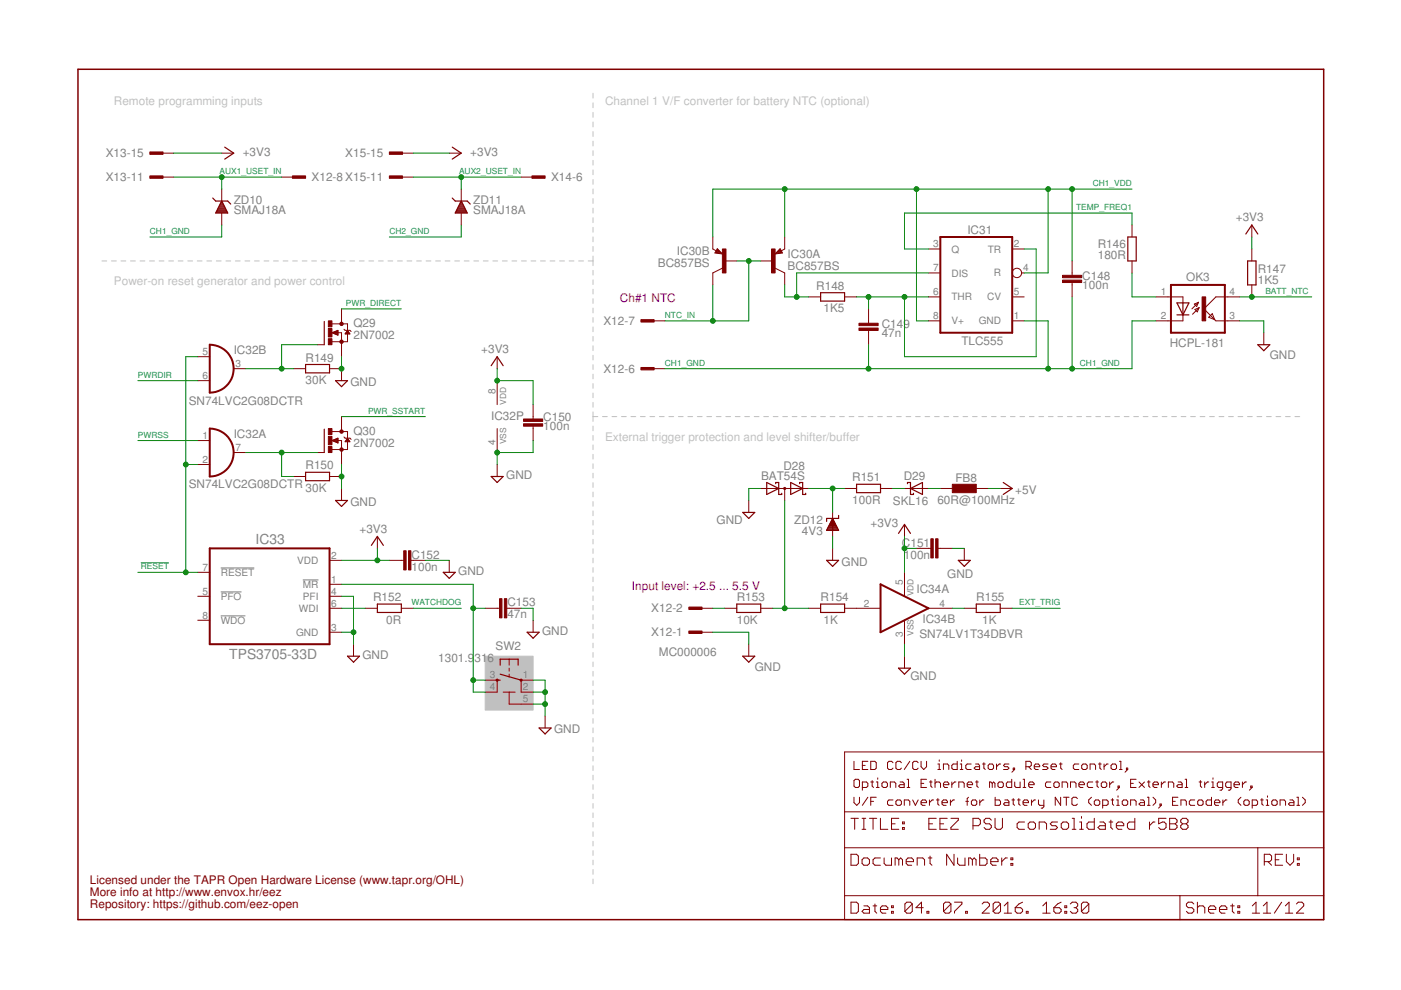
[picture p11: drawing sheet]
<svg xmlns="http://www.w3.org/2000/svg" width="297mm" height="210mm" viewBox="0 0 297 210" stroke-linecap="round" stroke-linejoin="round" font-family="sans-serif">
<g fill="none" stroke="#c0c0c0" stroke-width=".21">
<path d="M125.7 19.8v1M125.7 21.8v1M125.7 23.8v1.1M125.7 25.9v1M125.7 27.9v1M125.7 29.9v1M125.7 32v1M125.7 34v1M125.7 36v1M125.7 38.1v1M21.6 55.3h1M23.6 55.3h1.1"/>
<path d="M25.7 55.3h1M27.7 55.3h1M29.7 55.3h1M31.7 55.3h1M33.7 55.3h1.1M35.8 55.3h1M37.8 55.3h1M39.8 55.3h1M41.8 55.3h1M43.9 55.3h1M45.9 55.3h1M47.9 55.3h1"/>
<path d="M49.9 55.3h1M51.9 55.3h1.1M54 55.3h1M56 55.3h1M58 55.3h1M60 55.3h1M62 55.3h1.1M64.1 55.3h1M66.1 55.3h1M68.1 55.3h1M70.1 55.3h1M72.2 55.3h1"/>
<path d="M74.2 55.3h1M76.2 55.3h1M78.2 55.3h1M80.2 55.3h1.1M82.3 55.3h1M84.3 55.3h1M86.3 55.3h1M88.3 55.3h1M90.3 55.3h1.1M92.4 55.3h1M94.4 55.3h1M96.4 55.3h1"/>
<path d="M98.4 55.3h1.1M100.5 55.3h1M102.5 55.3h1M104.5 55.3h1M106.5 55.3h1M108.5 55.3h1.1M110.6 55.3h1M112.6 55.3h1M114.6 55.3h1M116.6 55.3h1M118.6 55.3h1.1M120.7 55.3h1"/>
<path d="M122.7 55.3h1M124.7 55.3h1M125.7 40.1v1M125.7 42.1v1M125.7 44.1v1.1M125.7 46.2v1M125.7 48.2v1M125.7 50.2v1.1M125.7 52.3v1M125.7 54.3v2M125.7 57.3v1M125.7 59.3v1"/>
<path d="M125.7 61.3v1M125.7 63.3v1M125.7 65.3v1M125.7 67.3v1M125.7 69.3v1M125.7 71.3v1M125.7 73.3v1M125.7 75.3v1M125.7 77.3v1M125.7 79.3v1M125.7 81.3v1M125.7 83.3v1"/>
<path d="M125.7 85.3v1M125.7 87.3v2M125.7 90.3v1M125.7 92.3v1M125.7 94.3v1M125.7 96.3v1M125.7 98.3v1M125.7 88.3h1M127.7 88.3h1.1M129.8 88.3h1M131.8 88.3h1M133.8 88.3h1"/>
<path d="M135.8 88.3h1M137.8 88.3h1M139.8 88.3h1M141.8 88.3h1M143.8 88.3h1M145.8 88.3h1.1M147.8 88.3h1.1M149.9 88.3h1M151.9 88.3h1M153.9 88.3h1M155.9 88.3h1M157.9 88.3h1"/>
<path d="M159.9 88.3h1M161.9 88.3h1M163.9 88.3h1.1M165.9 88.3h1.1M168 88.3h1M170 88.3h1M172 88.3h1M174 88.3h1M176 88.3h1M178 88.3h1M180 88.3h1M182 88.3h1"/>
<path d="M184 88.3h1.1M186.1 88.3h1M188.1 88.3h1M190.1 88.3h1M192.1 88.3h1M194.1 88.3h1M196.1 88.3h1M198.1 88.3h1M200.2 88.3h.9M202.2 88.3h1M204.2 88.3h1M206.2 88.3h1"/>
<path d="M208.2 88.3h1M210.2 88.3h1M212.2 88.3h1M214.2 88.3h1M216.2 88.3h1M218.2 88.3h1M220.3 88.3h1M222.3 88.3h1M224.3 88.3h1M226.3 88.3h1M228.3 88.3h1M230.3 88.3h1"/>
<path d="M232.3 88.3h1M234.3 88.3h1.1M236.3 88.3h1.1M238.4 88.3h1M240.4 88.3h1M242.4 88.3h1M244.4 88.3h1M246.4 88.3h1M248.4 88.3h1M250.4 88.3h1M252.4 88.3h1M254.4 88.3h1.1"/>
<path d="M256.5 88.3h1M258.5 88.3h1M260.5 88.3h1M262.5 88.3h1M264.5 88.3h1M266.5 88.3h1M268.5 88.3h1M270.5 88.3h1M272.5 88.3h1.1M274.6 88.3h1M125.7 100.3v1M125.7 102.3v1"/>
<path d="M125.7 104.3v1M125.7 106.3v1M125.7 108.3v1M125.7 110.3v1M125.7 112.4v.9M125.7 114.3v1M125.7 116.4v.9M125.7 118.3v1M125.7 120.4v.9M125.7 122.3v1M125.7 124.4v.9M125.7 126.3v1"/>
<path d="M125.7 128.4v.9M125.7 130.3v1.1M125.7 132.4v.9M125.7 134.3v1.1M125.7 136.4v1M125.7 138.3v1.1M125.7 140.4v1M125.7 142.3v1.1M125.7 144.4v1M125.7 146.3v1.1M125.7 148.4v1M125.7 150.3v1.1"/>
<path d="M125.7 152.4v1M125.7 154.3v1.1M125.7 156.4v1M125.7 158.4v1M125.7 160.4v1M125.7 162.4v1M125.7 164.4v1M125.7 166.4v1M125.7 168.4v1M125.7 170.4v1M125.7 172.4v1M125.7 174.4v1"/>
<path d="M125.7 176.4v1M125.7 178.4v1M125.7 180.4v1M125.7 182.4v1M125.7 184.4v1M125.7 186.4v1"/>
</g>
<path d="M102.9 139.1h10.1v11.5h-10.1z" fill="#c0c0c0" stroke="#c0c0c0" stroke-width=".21"/>
<path d="M46.8 120.4h7.1M46.8 125.5h4.4M46.8 130.6h5.2M64.2 123h3.3" fill="none" stroke="#808080" stroke-width=".21"/>
<g fill="none" stroke="#800000" stroke-width=".21">
<path d="M34.3 32.5h2.6M34.3 37.5h2.6M47 32.5h2.6M59.7 37.5h2.6M85.1 32.5h2.5M85.1 37.5h2.5M95.2 32.5h2.6M110.5 37.5h2.5M47 40.1v2.5M47 45.2v2.5M97.8 40.1v2.5M97.8 45.2v2.5"/>
<path d="M151.1 50.2v2.6l.7 .4M152.1 52.7l1.1 1.1-1.6-.2zM153.2 56.9l-2.1 1v2.5M153.7 55.3h2.5M161.3 55.3h2.5M164.3 56.9l2.1 1v2.5M165.4 52.7l.5 .9-1.6 .2zM166.4 50.2v2.6l-.8 .4M196.8 52.8h2.6M196.8 57.9h2.6M214.6 52.8h2.5M216.6 57.9h.5"/>
<path d="M227.3 55.3v3.1M227.3 59.9v3M240 47.7v2.5M240 55.3v2.6M265.4 47.7v2.5M265.4 52.8v2.5M41.9 75.6h2.6M49.6 78.2h2.5M62.3 78.2h2.5M67.3 73.1h1.4M69.9 78.2h2.5v2.5M70.4 70.5l1.2-.5v1.1z"/>
<path d="M70.4 68.7h3.3v3.8h-3.3M70.5 70.5h1.1M70.6 70.6h1M70.8 70.4h.8M70.9 70.8h.7M71.1 70.3h.5M71.2 70.9h.4M71.4 70.1h.2M71.5 71h.1M71.5 70.5h.9v5.1M72.4 65.5v3.2M72.9 69.8l.3 .2h1l.2 .3"/>
<path d="M73.2 70.8h.9M73.3 70.6h.8M73.4 70.5h.6M73.4 70.4h.5M73.5 70.3h.3M73.6 70.1h.1M73.7 70l.5 .8h-1zM105.4 75.6v2.6M138.4 68h2.6M138.4 78.2h2.6M171.4 62.9h2.6M179.1 62.9h2.5"/>
<path d="M184.1 65.5v3M184.1 70v3.1M196.8 62.9h2.6M196.8 68h2.6M214.6 62.9h2.5M214.6 68h2.5M245.1 62.9h5.7v1.3M250.8 66.8v1.2h-5.7M253.2 64.5l.9-.4-.4 .9zM253.3 65.6l.9-.4-.3 .9zM254.1 64.1l-1.4 1.4M254.2 65.2l-1.4 1.4"/>
<path d="M257 66.5l.5 1.3-1.2-.5zM262.9 62.9h-5.1l-2.6 2.6 2.6 2.5h5.1M265.4 60.4v2.5M267.9 70.5v2.6M41.9 93.4h2.6M41.9 80.7h2.6M41.9 98.5h2.6M49.6 95.9h2.5M67.3 95.9h1.4M70.4 91.5h3.3v3.8h-3.3M70.4 93.4h1.2M70.6 93.3h1"/>
<path d="M70.7 93.6h.9M70.9 93.2h.7M71 93.7h.6M71.2 93.1h.4M71.3 93.8h.3M71.5 93.4h.9v5.1M71.5 92.9h.1M71.6 93.9h.1M71.6 92.9v1M71.6 92.9l-1.2 .5 1.2 .5M72.4 88.3v3.2M72.9 92.6l.3 .3h1l.2 .3"/>
<path d="M73.2 93.6h.9M73.3 93.4h.7M73.4 93.3h.5M73.5 93.2h.4M73.6 93.1h.2M73.7 92.9l.5 .8h-1zM105.4 80.7v5.1M105.4 90.9v5M105.4 98.5v2.5M113 85.8v3M113 90.4v3M62.3 101h2.5"/>
<path d="M69.9 101h2.5M69.9 118.8h2.5M72.4 103.6v2.5M80 113.7v2.6M82.5 118.8h3.1M87.1 118.8h3.1M95.2 118.8v2.5M158.7 106.1v2.5M161.3 103.6h10.1M166.4 103.6v2.5M176.5 108.6v5.1M176.5 116.3v2.5"/>
<path d="M179.1 103.6h2.5M186.7 103.6h2.5M191.8 103.6h5M191.8 111.2v2.5M194.3 116.3h3.1M198.9 116.3h3M199.4 103.6h2.5M204.4 116.3v2.5M207 103.6h2.5M212.1 103.6h2.5M41.9 126.4h2.6M41.9 121.3h2.6"/>
<path d="M41.9 131.5h2.6M69.9 129h2.5M69.9 134h2.5M69.9 123.9h2.5M69.9 126.4h2.5M75 136.6v2.5M77.5 129h2.5M85.1 129h2.5M102.9 129h3M107.4 129h3.1M107.9 139.8v1.2M113 131.5v2.5"/>
<path d="M148.6 129h2.5M148.6 134h2.5M153.7 129h2.5M158.7 136.6v2.5M161.3 129h2.5M171.4 129h2.6M179.1 129h7.6M191.8 121.3v5.1M191.8 131.5v5.1M191.8 139.1v2.6M196.8 129h5.1M204.4 129h2.6"/>
<path d="M212.1 129h2.5M102.9 144.2h2.5v2.5h-2.5M106.7 146.7h2.5M107.9 141.7v.6M107.9 142.9v.7M107.9 146.7v2.6h5.1M113 144.2h-2.5v2.5h2.5M115.6 151.8v2.5M179.1 159.4h101.5v35.6h-101.5zM179.1 179.7h101.5M179.1 172.1h101.5M180.4 173.5h1.6"/>
<path d="M181.1 165.5l.3-.3h.5l.3 .3v1.2l-.3 .3h-.5l-.3-.3zM181.1 161.4v1.8h1.1M181.1 169v1.2l.6 .6 .5-.6v-1.2M181.2 173.5v2.3M182.8 173.5h.8M182.8 175.8h.8M182.8 167h.9l.3-.3v-.6l-.3-.3h-.9v1.7M182.8 162.3h.6M183.2 173.5v2.3M184 161.4h-1.2v1.8h1.2M184 169l-1.2 1.8M184.3 173.5h1.6"/>
<path d="M184.6 165.8h.6M184.6 161.4h.9l.3 .3v1.2l-.3 .3h-.9zM184.6 169.9h.6M184.9 165.5v1.2l.3 .3M185.1 173.5v2.3M185.8 169h-1.2v1.8M185.8 167h.6M185.8 165.8h.3v1.2M186.1 164.9v.3M186.7 173.5v2.3h1.5M187.3 165.8h.6l.3 .3v.6l-.3 .3h-.6l-.3-.3v-.6zM188.8 167v-1.2h.8l.3 .3v.9"/>
<path d="M189 174.7h.8M189.3 161.7l-.3-.3h-.5l-.3 .3v1.2l.3 .3h.5l.3-.3M189.3 169.6h-.8l-.3 .3v.6l.3 .3h.8M190.2 169.6h.6l.3 .3v.6l-.3 .3h-.6l-.3-.3v-.6zM190.6 173.5h-1.6v2.3h1.6M190.8 165.8h.6l.3 .3v.9h-.9l-.3-.3 .3-.3h.9M191.1 161.7l-.3-.3h-.6l-.3 .3v1.2l.3 .3h.6l.3-.3M191.3 174.3h.4v.4h-.4zM191.3 175.5h.4v.3h-.4zM191.7 170.8v-1.2h.9l.3 .3v.9M192.3 165.2h.3v1.8M192.3 167h.6"/>
<path d="M192.9 161.4l-1.2 1.8M193.5 169.6l.6 1.2 .6-1.2M194.7 161.7l-.3-.3h-.6l-.3 .3v1.2l.3 .3h.6l.3-.3M195.3 161.4v1.2l.6 .6 .5-.6v-1.2M195.3 170.2h1.1v-.3l-.2-.3h-.6l-.3 .3v.6l.3 .3h.6M195.3 166.1h.6M196.4 165.2h-1.1v1.8h1.1M196.9 174.7h.8M197.1 165.8h.5M197.1 169.6v1.2M197.4 165.5v1.2l.2 .3M197.9 169.6h-.3l-.5 .6"/>
<path d="M198.2 166.1l.3-.3h.6l.3 .3v.9M198.2 165.2v1.8M198.5 173.5h-1.6v2.3h1.6M198.5 169.6h.6M198.8 163.2h.6M198.8 162h.3v1.2M198.8 169.3v1.2l.3 .3M199.1 161.1v.3M199.3 174.7h.8M199.7 170.2h1.2v-.3l-.3-.3h-.6l-.3 .3v.6l.3 .3h.6M200 166.4h1.2v-.3l-.3-.3h-.6l-.3 .3v.6l.3 .3h.6M200 163.2v-1.2h.9l.3 .3v.9"/>
<path d="M200.8 173.5h-1.5v2.3h1.5M201.5 169.6v1.2M201.6 173.5h1.6v.4l-1.6 1.6v.3h1.6M201.8 165.8v1.2M202.4 169.6h-.3l-.6 .6M202.7 165.8h-.3l-.6 .6M202.9 161.4v1.8h-.8l-.3-.3v-.6l.3-.3h.8M203.3 167v-1.2h.9l.2 .3v.9M203.6 163.2h.6M203.6 162h.3v1.2M203.9 161.1v.3M204.8 169.9h.5"/>
<path d="M205.1 166.4h1.1v-.3l-.3-.3h-.5l-.3 .3v.6l.3 .3h.5M205.3 169l-.2 .3v1.5M205.9 162h-.8l-.3 .3v.6l.3 .3h.8M206 169.9l.2-.3h.6l.3 .3v.6l-.3 .3h-.6l-.2-.3zM206.3 175.1h1.2l.4-.4v-.8l-.4-.4h-1.2v2.3M206.8 165.8h.6M206.8 162h.6l.3 .3v.9h-.9l-.3-.3 .3-.3h.9M207.1 165.5v1.2l.3 .3M207.7 169.6v1.2M208.3 162h.6M208.6 161.7v1.2l.3 .3M208.6 169.6h-.3l-.6 .6"/>
<path d="M209.8 162h.6l.3 .3v.6l-.3 .3h-.6l-.3-.3v-.6zM210.2 173.9l-.4-.4h-.8l-.4 .4v.4l.4 .4h.8l.4 .4v.4l-.4 .3h-.8l-.4-.3M210.4 166.1l-.3-.3h-.3v1.2M210.4 166.1v.9M210.4 166.1l.3-.3 .2 .3v.9M211 173.5v2l.4 .3h.7l.4-.3v-2M211 169v1.8h.9l.2-.3v-.6l-.2-.3h-.9M211.3 162v1.2M211.9 165.8h.5l.3 .3v.6l-.3 .3h-.5l-.3-.3v-.6zM212.2 162h-.3l-.6 .6M213 169.6h.6l.3 .3v.9h-.9l-.2-.3 .2-.3h.9M213.9 162h-.9l-.2 .3 .2 .3h.6l.3 .3-.3 .3h-.8"/>
<path d="M214.5 165.2v1.8h-.9l-.2-.3v-.6l.2-.3h.9M214.5 169.6h.6M214.8 162.9h.3v.3h-.3zM214.8 169.3v1.2l.3 .3M215.1 163.2l-.6 .5M215.1 165.8v.9l.3 .3h.9v-1.2M215.7 169.6h.6M216 169.3v1.2l.3 .3M216.9 165.2h.3v1.8M216.9 167h.6M216.9 170.2h1.2v-.3l-.3-.3h-.6l-.3 .3v.6l.3 .3h.6M217.2 174.3h-1.2l-.4 .4v.8l.4 .3h1.2"/>
<path d="M217.5 162.6h.9l.3-.3v-.6l-.3-.3h-.9v1.8M218 174.7l.4-.4h.8l.3 .4v.8l-.3 .3h-.8l-.4-.3zM218.1 162.6l.6 .6M218.1 166.4h1.1v-.3l-.3-.3h-.5l-.3 .3v.6l.3 .3h.5M218.7 169.6v1.2M219.3 162.6h1.1v-.3l-.3-.3h-.5l-.3 .3v.6l.3 .3h.5M219.5 169.6h-.2l-.6 .6M220.2 169.6v.9l.3 .3h.8M220.3 175.8v-1.5h1.2l.4 .4v1.1M221.3 169.6v1.4l-.3 .3h-.3M222.2 162h-.9l-.2 .3 .2 .3h.6l.3 .3-.3 .3h-.8M222.8 165.8h-.9l-.2 .3v.6l.2 .3h.9"/>
<path d="M222.8 162.6h1.2v-.3l-.3-.3h-.6l-.3 .3v.6l.3 .3h.6M223.7 165.8h.6l.3 .3v.6l-.3 .3h-.6l-.3-.3v-.6zM224.2 174.3h-1.1l-.4 .4 .4 .4h.7l.4 .4-.4 .3h-1.1M224.6 162h.6M224.9 169v1.8l-1.2-1.8v1.8M224.9 161.7v1.2l.3 .3M225 174.7l.4-.4h.8l.4 .4v.8l-.4 .3h-.8l-.4-.3zM225.2 167v-1.2h.9l.3 .3v.9M225.5 169h1.2M226.1 169v1.8M227 167v-1.2h.8l.3 .3v.9M227.3 173.5h.4v2.3"/>
<path d="M227.3 175.8h.8M228.4 169.3l-.3-.3h-.5l-.3 .3v1.2l.3 .3h.5l.3-.3M228.7 162h-.8l-.3 .3v.6l.3 .3h.8M228.7 166.4h1.2v-.3l-.3-.3h-.6l-.3 .3v.6l.3 .3h.6M228.9 175.8h.8M228.9 174.3h.4v1.5M229.3 173.1v.4M229.3 162.3l.3-.3h.6l.3 .3v.6l-.3 .3h-.6l-.3-.3zM231.1 163.2v-1.2h.9l.3 .3v.9M231.4 169l-.6 .6v.6l.6 .6M231.7 165.8h-.9l-.3 .3v.6l.3 .3h.9M232 169.9l.3-.3h.6l.3 .3v.6l-.3 .3h-.6l-.3-.3z"/>
<path d="M232 173.5v2.3h-1.2l-.3-.3v-.8l.3-.4h1.2M232.3 165.8h.6M232.6 165.5v1.2l.3 .3M232.9 162h.6M233.2 161.7v1.2l.3 .3M233.2 174.3h.8l.4 .4v1.1h-1.2l-.4-.3 .4-.4h1.2M233.5 166.1l.3-.3h.6l.3 .3v.6l-.3 .3h-.6l-.3-.3zM233.8 170.8h.9l.2-.3v-.6l-.2-.3h-.9v1.7M234.1 162v1.2M234.9 162h-.2l-.6 .6M235.1 174.3h.8M235.3 165.8v1.2"/>
<path d="M235.5 173.9v1.6l.4 .3M235.6 169.6h.5M235.9 162h.5l.3 .3v.6l-.3 .3h-.5l-.3-.3v-.6zM235.9 169.3v1.2l.2 .3M236.1 165.8h-.3l-.5 .6M236.7 175.1h1.6v-.4l-.4-.4h-.8l-.4 .4v.8l.4 .3h.8M236.7 169.6h.3v1.2M236.7 170.8h.6M237 166.7h.3v.3h-.3zM237 168.7v.3M237.3 167l-.6 .5M237.3 163.2h.6"/>
<path d="M237.3 161.4h.3v1.8M237.9 169.9l.3-.3h.6l.3 .3v.6l-.3 .3h-.6l-.3-.3zM238.8 162.9h.3v.3h-.3zM239.1 163.2l-.6 .5M239.7 166.1h.6M239.7 170.8v-1.2h.9l.3 .3v.9M240.6 173.5v2.3h-1.2l-.4-.3v-.8l.4-.4h1.2M240.9 165.2h-1.2v1.8h1.2M241.5 165.8l1.2 1.2M241.8 169.6h.6l.3 .3v.9h-.9l-.3-.3 .3-.3h.9M242.7 165.8l-1.2 1.2M243.3 165.8h.5"/>
<path d="M243.3 169h.3v1.8M243.3 170.8h.5M243.6 165.5v1.2l.2 .3M243.7 174.3v1.5M244.5 166.4h1.1v-.3l-.3-.3h-.5l-.3 .3v.6l.3 .3h.5M244.5 169l.5 .6v.6l-.5 .6M244.9 174.3h-.4l-.8 .8M245.9 170.5h.3v.3h-.3zM246.2 170.8l-.6 .5M246.2 165.8v1.2M247.1 165.8h-.3l-.6 .6M247.2 173.5h-1.5v1.2l.7-.4h.4l.4 .4v.8l-.4 .3h-.8l-.3-.3"/>
<path d="M247.7 167v-1.2h.9l.3 .3v.9M248 173.5h1.2l.4 .4v.4l-.4 .4 .4 .4v.4l-.4 .3h-1.2zM248 174.7h1.2M248.6 169.9h.6M249.7 169h-1.1v1.8h1.1M249.8 165.8h.6l.2 .3v.9h-.8l-.3-.3 .3-.3h.8M250.4 170.8v-1.2h.8l.3 .3v.9M250.7 174.7l-.4-.4v-.4l.4-.4h.8l.4 .4v.4l-.4 .4M250.7 174.7l-.4 .4v.4l.4 .3h.8l.4-.3v-.4l-.4-.4M250.7 174.7h.8M251.3 165.2h.3v1.8M251.3 167h.5"/>
<path d="M253.3 169.6h-.8l-.3 .3v.6l.3 .3h.8M254.2 169.6h.6l.3 .3v.6l-.3 .3h-.6l-.3-.3v-.6zM254.2 165.8h.6M254.5 165.5v1.2l.3 .3M255.4 165.8v1.2M256.3 165.8h-.3l-.6 .6M256.9 169v1.8h-.9l-.3-.3v-.6l.3-.3h.9M256.9 167h.6M256.9 165.8h.3v1.2M257.2 164.9v.3M257.5 170.2h1.1v-.3l-.2-.3h-.6l-.3 .3v.6l.3 .3h.6M259.2 167h-.8l-.3-.3v-.6l.3-.3h.8v1.4l-.2 .3h-.3"/>
<path d="M259.3 169.6v1.2M260.1 169.6h-.3l-.5 .6M261 167h-.9l-.2-.3v-.6l.2-.3h.9v1.4l-.3 .3h-.3M261.6 166.4h1.2v-.3l-.3-.3h-.6l-.3 .3v.6l.3 .3h.6M263.1 169l-.6 .6v.6l.6 .6M263.4 165.8v1.2M264 169.6h.6l.3 .3v.6l-.3 .3h-.6l-.3-.3v-.6zM264.3 165.8h-.3l-.6 .6M265.2 166.7h.3v.3h-.3zM265.5 167l-.6 .5M265.5 170.8h.8l.3-.3v-.6l-.3-.3h-.8v1.7M266.7 179.7v10.2"/>
<path d="M267.3 169.6h.5M267.5 169.3v1.2l.3 .3M268.5 169.6h.2v1.2M268.5 170.8h.5M268.7 168.7v.3M269.9 169.6h.6l.3 .3v.6l-.3 .3h-.6l-.3-.3v-.6zM271.4 170.8v-1.2h.9l.3 .3v.9M273.5 169.6h.5l.3 .3v.9h-.8l-.3-.3 .3-.3h.8M275 169h.3v1.8M275 170.8h.5M276.1 169l.6 .6v.6l-.6 .6M179.1 189.9h101.5"/>
<path d="M180.4 181.1h1.2l.4 .4v1.6l-.4 .4h-1.2zM180.4 191.3h1.2l.4 .4v1.5l-.4 .4h-1.2zM182.8 182.3l.4-.4h.7l.4 .4v.8l-.4 .4h-.7l-.4-.4zM183.2 192.1h.7l.4 .3v1.2h-1.1l-.4-.4 .4-.4h1.1M185.1 192.1h.8M185.5 191.7v1.5l.4 .4M186.7 192.8h1.5v-.4l-.4-.3h-.8l-.3 .3v.8l.3 .4h.8M186.7 181.9h-1.2l-.4 .4v.8l.4 .4h1.2M187.5 181.9v1.2l.3 .4h1.2v-1.6M189 193.2h.4v.4h-.4zM189 192.1h.4v.3h-.4zM190.6 182.3l-.4-.4h-.4v1.6"/>
<path d="M190.6 182.3l.4-.4 .3 .4v1.2M190.6 182.3v1.2M192.1 182.7h1.6v-.4l-.4-.4h-.8l-.4 .4v.8l.4 .4h.8M193.4 191.7l-1.5 1.5M193.4 191.7v1.5l-.4 .4h-.7l-.4-.4M193.4 191.7l-.4-.4h-.7l-.4 .4v1.5M194.5 183.5v-1.6h1.1l.4 .4v1.2M195.7 192.4h-1.5l1.2-1.1v2.3M196.5 193.2h.4v.4h-.4zM196.8 181.9h.8M197.2 181.5v1.6l.4 .4M201.6 191.7l-.4-.4h-.8l-.4 .4v1.5"/>
<path d="M201.6 191.7v1.5l-.4 .4h-.8l-.4-.4M201.6 191.7l-1.6 1.5M202.3 181.1v2.4l-1.6-2.4v2.4M202.4 191.3h1.5v.4l-1.5 1.5v.4M203 181.9v1.2l.4 .4h1.2v-1.6M204.7 193.2h.4v.4h-.4zM206.2 182.3v1.2M206.2 182.3l-.4-.4h-.4v1.6M206.2 182.3l.3-.4 .4 .4v1.2M207.7 181.1v2.4h1.2l.4-.4v-.8l-.4-.4h-1.2M208.2 191.7l.4-.4h.8l.4 .4v.4l-1.6 1.5h1.6M210.1 182.7h1.5v-.4l-.4-.4h-.8l-.3 .4v.8l.3 .4h.8"/>
<path d="M212.1 191.7v1.5l-.4 .4h-.7l-.4-.4M212.1 191.7l-.4-.4h-.7l-.4 .4v1.5M212.1 191.7l-1.5 1.5M212.4 181.9v1.6M212.9 193.6h1.6M212.9 192.1l.8-.8v2.3M213.6 181.9h-.4l-.8 .8M214.3 183.1h.4v.4h-.4zM214.3 181.9h.4v.4h-.4zM215.2 192.4h1.2l.4 .4v.4l-.4 .4h-.8l-.4-.4zM216.8 191.3l-.8 .4-.8 .7M217.6 193.2h.4v.4h-.4z"/>
<path d="M221.1 193.6h1.6M221.1 192.1l.8-.8v2.3M223.4 192.4h1.2l.4 .4v.4l-.4 .4h-.8l-.4-.4zM225 191.3l-.8 .4-.8 .7M225.8 193.2h.4v.4h-.4zM225.8 192.1h.4v.3h-.4zM226.9 191.7l.4-.4h.8l.4 .4v.4l-.4 .3M227.7 192.4h.4M228.1 192.4l.4 .4v.4l-.4 .4h-.8l-.4-.4M230.8 191.7v1.5l-.4 .4h-.7l-.4-.4M230.8 191.7l-.4-.4h-.7l-.4 .4v1.5M230.8 191.7l-1.5 1.5"/>
<path d="M250.2 189.9v5.1M253.1 191.7l-.4-.4h-.8l-.4 .4v.4l.4 .3h.8l.4 .4v.4l-.4 .4h-.8l-.4-.4M253.9 192.4l.4-.3h.8l.3 .3v1.2M253.9 191.3v2.3M256.2 192.8h1.6v-.4l-.4-.3h-.8l-.4 .3v.8l.4 .4h.8M258.6 192.8h1.5v-.4l-.4-.3h-.7l-.4 .3v.8l.4 .4h.7M260.9 192.1h.8M261.3 191.7v1.5l.4 .4M262.4 193.2h.4v.4h-.4zM262.4 192.1h.4v.3h-.4zM265.5 193.6h1.6M265.5 192.1l.8-.8v2.3"/>
<path d="M267.8 193.6h1.6M267.8 192.1l.8-.8v2.3M268.1 182.7h1.1l.4-.4v-.8l-.4-.4h-1.1v2.4M268.8 182.7l.8 .8M270.4 182.3h.8M271.7 191.3l-1.5 2.3M271.9 181.1h-1.5v2.4h1.5M272.5 193.6h1.6M272.5 192.1l.8-.8v2.3M272.7 181.1v1.6l.8 .8 .8-.8v-1.6M274.9 191.7l.4-.4h.7l.4 .4v.4l-1.5 1.5h1.5M275.1 183.1h.4v.4h-.4z"/>
<path d="M275.1 181.9h.4v.4h-.4z"/>
<circle cx="215.6" cy="57.9" r=".99"/>
</g>
<g fill="none" stroke="#800000" stroke-width=".42">
<path d="M199.4 50.2h15.2v20.3h-15.2zM44.5 73.1a5.1 5.1 0 0 1 5 5.1 5.1 5.1 0 0 1-5 5zM248.3 60.4h11.4v10.1h-11.4zM44.5 90.9a5.1 5.1 0 0 1 5 5 5.1 5.1 0 0 1-5 5.1zM44.5 116.3h25.4v20.3h-25.4zM186.7 123.9l10.1 5.1-10.1 5z"/>
<circle cx="166.4" cy="103.6" r=".13"/>
<circle cx="105.4" cy="144.2" r=".13"/>
<circle cx="110.5" cy="144.2" r=".13"/>
</g>
<g fill="none" stroke="#800000" stroke-width=".25">
<path d="M47.6 31.2l2 1.3-2 1.2M95.9 31.2l1.9 1.3-1.9 1.2M45.1 42l.6 .6h2.6l.6 .7M45.8 45h2.4M45.9 44.8h2.2M46 44.6h2M46.1 44.3h1.8M46.2 44.1h1.6M46.4 43.9h1.2M46.5 43.7h1M46.6 43.5h.8M46.7 43.2h.6"/>
<path d="M46.8 43h.4M46.9 42.8h.2M47 42.6l1.3 2.6h-2.6zM95.9 42l.6 .6h2.6l.6 .7M96.6 45h2.4M96.7 44.8h2.2M96.8 44.6h2M96.9 44.3h1.8M97 44.1h1.6M97.2 43.9h1.2M97.3 43.7h1M97.4 43.5h.8"/>
<path d="M97.5 43.2h.6M97.6 43h.4M97.7 42.8h.2M97.8 42.6l1.3 2.6h-2.6zM152.1 53.4h.4l-.4-.2-.2 .4 1 .1-.8-.8-.3 .7M165.4 53.4h-.4l.4-.2 .2 .4-1 .1 .8-.8 .3 .7M239.1 50.2h1.8v5.1h-1.8zM264.1 49.6l1.3-1.9 1.3 1.9M264.5 55.3h1.8v5.1h-1.8zM64.8 77.3h5.1v1.8h-5.1zM68.7 68.2v4.9M104.1 77.5l1.3-1.9 1.3 1.9"/>
<path d="M174 62.1h5.1v1.7h-5.1zM249.5 64.2h2.6l-1.3 2.6zM249.5 66.8h2.6M250.8 64.2v2.6M266.7 73.1h2.5l-1.3 1.3zM68.7 91v4.9M71.1 80.7h2.6l-1.3 1.3zM64.8 100.1h5.1v1.8h-5.1zM71.1 106.1h2.6l-1.3 1.3zM78.7 115.6l1.3-1.9 1.3 1.9M104.1 101h2.6l-1.3 1.3zM157.5 108.6h2.5l-1.3 1.3z"/>
<path d="M162.6 102.3l2.5 1.3-2.5 1.2zM164.5 102.6v-.3h.6v2.5h.6v-.2M167.6 102.3l2.6 1.3-2.6 1.2zM169.5 102.6v-.3h.7v2.5h.6v-.2M175.3 118.8h2.5l-1.3 1.3zM175.3 112.3h2.4M175.4 112.1h2.2M175.5 111.9h2M175.6 111.7h1.8M175.8 111.4h1.5M175.9 111.2h1.3M176 111h1.1"/>
<path d="M176.1 110.8h.9M176.2 110.6h.6M176.3 110.3h.4M176.4 110.1h.2M176.5 109.9l1.3 2.6h-2.5zM177.8 109.3v.6h-2.5v.7M181.6 102.7h5.1v1.8h-5.1zM190.5 113.1l1.3-1.9 1.2 1.9M192.4 102.6v-.3h.6v2.5h.7v-.2M193 103.6l2.6-1.3v2.5zM203.2 118.8h2.5l-1.3 1.3zM212.7 102.3l1.9 1.3-1.9 1.2"/>
<path d="M73.7 139.1h2.5l-1.2 1.3zM80 128.1h5.1v1.8h-5.1zM94 121.3h2.5l-1.3 1.3zM111.8 134h2.5l-1.3 1.3zM156.2 128.1h5.1v1.8h-5.1zM157.5 139.1h2.5l-1.3 1.3zM174 128.1h5.1v1.8h-5.1zM207 128.1h5.1v1.8h-5.1zM105.4 144.2h.6M106 141v-1.2h3.9v1.2M106 142.9l4.5 1.3M114.3 154.3h2.5l-1.2 1.3z"/>
<path d="M190.5 141.7h2.5l-1.2 1.2z"/>
</g>
<g fill="#800000" stroke="#800000" stroke-width=".21">
<path d="M182.1 68.5h4.1v.5h-4.1z"/>
<path d="M182.1 69.6h4.1v.5h-4.1z"/>
<path d="M225.3 59.4h4v.5h-4z"/>
<path d="M225.3 58.4h4v.5h-4z"/>
<path d="M163.6 52.8h.7v5.1h-.7z"/>
<path d="M153.2 52.8h.7v5.1h-.7z"/>
<path d="M254.9 62.9h.7v5.1h-.7z"/>
<path d="M198.4 114.2h.5v4.1h-.5z"/>
<path d="M197.4 114.2h.5v4.1h-.5z"/>
<path d="M201.9 102.7h5.1v1.8h-5.1z"/>
<path d="M31.8 37.3h2.8v.5h-2.8z"/>
<path d="M31.8 32.2h2.8v.5h-2.8z"/>
<path d="M82.5 37.3h2.8v.5h-2.8z"/>
<path d="M82.5 32.2h2.8v.5h-2.8z"/>
<path d="M112.8 37.3h2.8v.5h-2.8z"/>
<path d="M62 37.3h2.8v.5h-2.8z"/>
<path d="M146 133.8h2.8v.5h-2.8z"/>
<path d="M146 128.7h2.8v.5h-2.8z"/>
<path d="M135.9 77.9h2.8v.5h-2.8z"/>
<path d="M135.9 67.8h2.8v.5h-2.8z"/>
<path d="M69.6 71.8h.8v1.3h-.8z"/>
<path d="M69.6 68h.8v1.3h-.8z"/>
<path d="M69.6 69.7h.8v1.7h-.8z"/>
<path d="M69.6 94.7h.8v1.2h-.8z"/>
<path d="M69.6 90.9h.8v1.2h-.8z"/>
<path d="M69.6 92.5h.8v1.8h-.8z"/>
<path d="M111 88.8h4.1v.5h-4.1z"/>
<path d="M111 89.9h4.1v.5h-4.1z"/>
<path d="M85.6 116.8h.5v4h-.5z"/>
<path d="M86.6 116.8h.5v4h-.5z"/>
<path d="M105.9 126.9h.5v4.1h-.5z"/>
<path d="M106.9 126.9h.5v4.1h-.5z"/>
</g>
<path d="M16.5 14.7h264.1v180.3h-264.1z" fill="none" stroke="#800000" stroke-width=".32"/>
<g fill="#800000" stroke="#800000" stroke-width=".21">
<circle cx="72.4" cy="68.7" r=".36"/>
<circle cx="72.4" cy="72.5" r=".36"/>
<circle cx="72.4" cy="91.5" r=".36"/>
<circle cx="72.4" cy="95.3" r=".36"/>
</g>
<g fill="none" stroke="#008000" stroke-width=".21">
<path d="M36.9 32.5h10.1M36.9 37.5h22.8M47 37.5v2.6M87.6 32.5h7.6M87.6 37.5h22.9M97.8 37.5v2.6M47 47.7v2.5h-15.2M97.8 47.7v2.5h-15.3M156.2 55.3h5.1M158.7 55.3v12.7h-17.7M166.4 40.1v10.1M194.3 40.1v27.9h2.5"/>
<path d="M196.8 57.9h-27.9v5M217.1 52.8h2.6v22.8h-27.9v-12.7M222.2 40.1v17.8h-5.1M227.3 40.1v15.2M240 47.7v-2.5h-48.2v7.6h5M240 57.9v5h5.1M240 40.1h-88.9v10.1M265.4 50.2v2.6M41.9 75.6h-2.5v45.7M52.1 78.2h10.2M67.3 73.1h-7.6v5.1M72.4 75.6v2.6"/>
<path d="M72.4 65.5h12.7M105.4 78.2v2.5h7.6v5.1M151.1 60.4v7.6M166.4 60.4v2.5h5M181.6 62.9h15.2M184.1 62.9v2.6M184.1 73.1v5.1M217.1 68h5.1v10.2M227.3 62.9v15.3M245.1 68h-5.1v10.2h-99M262.9 68h5v2.5M262.9 62.9h15.2"/>
<path d="M29.2 80.7h12.7M29.2 93.4h12.7M39.4 98.5h2.5M52.1 95.9h15.2M59.7 95.9v5.1h2.6M72.4 98.5v5.1M72.4 88.3h17.8M113 93.4v2.5h-7.6v2.6M72.4 118.8h10.1M80 116.3v2.5M90.2 118.8h5M161.3 103.6h-2.6v2.5"/>
<path d="M166.4 106.1v22.9M171.4 103.6h7.7M176.5 103.6v5M176.5 113.7v2.6M189.2 103.6h2.6M191.8 113.7v7.6M191.8 116.3h2.5M196.8 103.6h2.6M201.9 116.3h2.5M209.5 103.6h2.6M29.2 121.3h12.7M72.4 134h2.6"/>
<path d="M72.4 126.4h2.6v10.2M72.4 123.9h27.9v22.8h2.6M72.4 129h5.1M87.6 129h10.2M100.3 129h2.6M110.5 129h2.5v2.5M151.1 134h7.6v2.6M151.1 129h2.6M163.8 129h7.6M191.8 136.6v2.5M201.9 129h2.5M214.6 129h10.2"/>
<path d="M100.3 144.2h2.6M113 144.2h2.6v7.6M113 146.7h2.6M113 149.3h2.6"/>
</g>
<g fill="#008000" stroke="#008000" stroke-width=".21">
<circle cx="158.7" cy="55.3" r=".51"/>
<circle cx="151.1" cy="68" r=".51"/>
<circle cx="191.8" cy="62.9" r=".51"/>
<circle cx="184.1" cy="62.9" r=".51"/>
<circle cx="168.9" cy="62.9" r=".51"/>
<circle cx="72.4" cy="78.2" r=".51"/>
<circle cx="72.4" cy="101" r=".51"/>
<circle cx="105.4" cy="95.9" r=".51"/>
<circle cx="75" cy="134" r=".51"/>
<circle cx="115.6" cy="146.7" r=".51"/>
<circle cx="115.6" cy="149.3" r=".51"/>
<circle cx="191.8" cy="116.3" r=".51"/>
<circle cx="105.4" cy="80.7" r=".51"/>
<circle cx="80" cy="118.8" r=".51"/>
<circle cx="265.4" cy="62.9" r=".51"/>
<circle cx="222.2" cy="40.1" r=".51"/>
<circle cx="194.3" cy="40.1" r=".51"/>
<circle cx="166.4" cy="40.1" r=".51"/>
<circle cx="227.3" cy="40.1" r=".51"/>
<circle cx="166.4" cy="129" r=".51"/>
<circle cx="176.5" cy="103.6" r=".51"/>
<circle cx="47" cy="37.5" r=".51"/>
<circle cx="97.8" cy="37.5" r=".51"/>
<circle cx="222.2" cy="78.2" r=".51"/>
<circle cx="184.1" cy="78.2" r=".51"/>
<circle cx="227.3" cy="78.2" r=".51"/>
<circle cx="39.4" cy="121.3" r=".51"/>
<circle cx="39.4" cy="98.5" r=".51"/>
<circle cx="100.3" cy="144.2" r=".51"/>
<circle cx="100.3" cy="129" r=".51"/>
<circle cx="59.7" cy="78.2" r=".51"/>
<circle cx="59.7" cy="95.9" r=".51"/>
</g>
<path d="M29.9 119.3h5.9" fill="none" stroke="#008080" stroke-width=".21"/>
<g font-size="2.9" fill="#808080">
<text x="54.2" y="115.4">IC33</text>
<text x="48.6" y="139.8">TPS3705-33D</text>
</g>
<g font-size="2.5" fill="#c0c0c0">
<text x="24.1" y="22.3">Remote programming inputs</text>
<text x="128.3" y="22.3">Channel 1 V/F converter for battery NTC (optional)</text>
<text x="24.1" y="60.4">Power-on reset generator and power control</text>
<text x="128.3" y="93.4">External trigger protection and level shifter/buffer</text>
</g>
<g font-size="2.5" fill="#808080">
<text x="22.4" y="33.4">X13-15</text>
<text x="51.5" y="33">+3V3</text>
<text x="73.2" y="33.4">X15-15</text>
<text x="99.7" y="33">+3V3</text>
<text x="22.4" y="38.4">X13-11</text>
<text x="66.1" y="38.4">X12-8 X15-11</text>
<text x="116.8" y="38.4">X14-6</text>
<text x="49.5" y="45.4">SMAJ18A</text>
<text x="49.5" y="43.3">ZD10</text>
<text x="100.3" y="45.4">SMAJ18A</text>
<text x="100.3" y="43.3">ZD11</text>
<text x="262" y="46.9">+3V3</text>
<text x="205.1" y="49.6">IC31</text>
<text x="232.8" y="52.6">R146</text>
<text x="139.5" y="56.6">BC857BS</text>
<text x="143.5" y="54.1">IC30B</text>
<text x="167" y="57.2">BC857BS</text>
<text x="167" y="54.7">IC30A</text>
<text x="229.5" y="59.4">C148</text>
<text x="232.8" y="54.8">180R</text>
<text x="251.5" y="59.6">OK3</text>
<text x="266.7" y="58">R147</text>
<text x="173.1" y="61.4">R148</text>
<text x="229.5" y="61.3">100n</text>
<text x="266.7" y="60.1">1K5</text>
<text x="74.9" y="71.8">2N7002</text>
<text x="74.9" y="69.3">Q29</text>
<text x="127.9" y="68.9">X12-7</text>
<text x="174.6" y="66.2">1K5</text>
<text x="186.9" y="71.4">47n</text>
<text x="186.9" y="69.5">C149</text>
<text x="49.5" y="75">IC32B</text>
<text x="64.8" y="76.7">R149</text>
<text x="102" y="74.9">+3V3</text>
<text x="203.8" y="73.1">TLC555</text>
<text x="248" y="73.6">HCPL-181</text>
<text x="269.2" y="76.1">GND</text>
<text x="64.8" y="81.5">30K</text>
<text x="74.3" y="81.9">GND</text>
<text x="127.9" y="79.1">X12-6</text>
<text x="40" y="85.8">SN74LVC2G08DCTR</text>
<text x="104.1" y="89">IC32P</text>
<text x="115.2" y="89.2">C150</text>
<text x="49.5" y="92.8">IC32A</text>
<text x="74.9" y="94.7">2N7002</text>
<text x="74.9" y="92.1">Q30</text>
<text x="115.2" y="91.1">100n</text>
<text x="64.8" y="99.5">R150</text>
<text x="107.3" y="101.5">GND</text>
<text x="161.3" y="101.8">BAT54S</text>
<text x="166.1" y="99.7">D28</text>
<text x="191.6" y="101.8">D29</text>
<text x="40" y="103.6">SN74LVC2G08DCTR</text>
<text x="64.8" y="104.3">30K</text>
<text x="74.3" y="107.3">GND</text>
<text x="180.7" y="106.9">100R</text>
<text x="180.7" y="102.1">R151</text>
<text x="189.3" y="107.2">SKL16</text>
<text x="198.7" y="106.9">60R@100MHz</text>
<text x="202.6" y="102.3">FB8</text>
<text x="215.3" y="104.7">+5V</text>
<text x="76.2" y="113.1">+3V3</text>
<text x="151.9" y="111.1">GND</text>
<text x="168.4" y="111.2">ZD12</text>
<text x="170" y="113.3">4V3</text>
<text x="184.6" y="111.8">+3V3</text>
<text x="87.3" y="118.4">C152</text>
<text x="191.2" y="115.9">C151</text>
<text x="191.6" y="118.4">100n</text>
<text x="87.3" y="121">100n</text>
<text x="97.2" y="121.9">GND</text>
<text x="178.4" y="120.1">GND</text>
<text x="194.3" y="125.8">IC34A</text>
<text x="200.8" y="122.5">GND</text>
<text x="79.1" y="127.5">R152</text>
<text x="107.6" y="131.1">47n</text>
<text x="107.6" y="128.6">C153</text>
<text x="138.1" y="129.9">X12-2</text>
<text x="156.2" y="127.5">R153</text>
<text x="174" y="127.5">R154</text>
<text x="207" y="127.5">R155</text>
<text x="81.9" y="132.3">0R</text>
<text x="105.1" y="137.9">SW2</text>
<text x="114.9" y="134.6">GND</text>
<text x="138.1" y="134.9">X12-1</text>
<text x="156.2" y="132.3">10K</text>
<text x="174.6" y="132.3">1K</text>
<text x="194.9" y="135.3">SN74LV1T34DBVR</text>
<text x="195.6" y="132.1">IC34B</text>
<text x="208.3" y="132.3">1K</text>
<text x="76.8" y="139.6">GND</text>
<text x="92.9" y="140.4">1301.9</text>
<text x="100.6" y="140.4">31</text>
<text x="103.4" y="140.4">6</text>
<text x="139.7" y="139">MC000006</text>
<text x="160" y="142.2">GND</text>
<text x="193" y="144.1">GND</text>
<text x="117.5" y="155.5">GND</text>
</g>
<g font-size="2.5" fill="#800080">
<text x="131.4" y="64.1">Ch#1 NTC</text>
<text x="134" y="125">Input level: +2.5 ... 5.5 V</text>
</g>
<g font-size="2.5" fill="#800000">
<text x="19.1" y="187.4">Licensed under the TAPR Open Hardware License (www.tapr.org/OHL)</text>
<text x="19.1" y="189.9">More info at http://www.envox.hr/eez</text>
<text x="19.1" y="192.4">Repository: https://github.com/eez-open</text>
</g>
<g font-size="2.1" fill="#808080">
<text x="197.8" y="52.4">3</text>
<text x="201.7" y="53.5">Q</text>
<text x="209.4" y="53.5">TR</text>
<text x="215" y="52.4">2</text>
<text x="197.8" y="57.5">7</text>
<text x="201.7" y="58.6">DIS</text>
<text x="210.7" y="58.6">R</text>
<text x="217" y="57.5">4</text>
<text x="197.8" y="62.6">6</text>
<text x="201.7" y="63.7">THR</text>
<text x="209.3" y="63.7">CV</text>
<text x="215" y="62.6">5</text>
<text x="246.1" y="62.6">1</text>
<text x="260.7" y="62.6">4</text>
<text x="197.8" y="67.7">8</text>
<text x="201.7" y="68.8">V+</text>
<text x="207.5" y="68.8">GND</text>
<text x="215" y="67.7">1</text>
<text x="246.1" y="67.7">2</text>
<text x="260.7" y="67.7">3</text>
<text x="42.9" y="75.3">5</text>
<text x="49.9" y="77.8">3</text>
<text x="42.9" y="80.4">6</text>
<text x="105.1" y="83.5" transform="rotate(-90 105.1 83.5)">8</text>
<text x="42.9" y="93.1">1</text>
<text x="49.9" y="95.6">7</text>
<text x="105.1" y="94.4" transform="rotate(-90 105.1 94.4)">4</text>
<text x="42.9" y="98.1">2</text>
<text x="63" y="119.6">VDD</text>
<text x="70.2" y="118.5">2</text>
<text x="42.9" y="121">7</text>
<text x="46.8" y="122.1">RESET</text>
<text x="64.2" y="124.6">MR</text>
<text x="70.2" y="123.5">1</text>
<text x="191.4" y="124.1" transform="rotate(-90 191.4 124.1)">5</text>
<text x="42.9" y="126.1">5</text>
<text x="42.9" y="131.1">8</text>
<text x="46.8" y="127.2">PFO</text>
<text x="63.4" y="129.7">WDI</text>
<text x="64.2" y="127.2">PFI</text>
<text x="70.2" y="126.1">4</text>
<text x="70.2" y="128.6">6</text>
<text x="183.2" y="128.6">2</text>
<text x="199.2" y="128.6">4</text>
<text x="46.8" y="132.3">WDO</text>
<text x="62.8" y="134.8">GND</text>
<text x="70.2" y="133.7">3</text>
<text x="191.4" y="135" transform="rotate(-90 191.4 135)">3</text>
<text x="103.9" y="143.8">3</text>
<text x="110.9" y="143.8">1</text>
<text x="103.9" y="146.4">4</text>
<text x="110.9" y="146.4">2</text>
<text x="110.9" y="148.9">5</text>
</g>
<g font-size="1.8" fill="#008080">
<text x="46.5" y="36.9">AUX1_USET_IN</text>
<text x="97.3" y="36.9">AUX2_USET_IN</text>
<text x="231.7" y="39.5">CH1_VDD</text>
<text x="228.2" y="44.5">TEMP_FREQ1</text>
<text x="31.8" y="49.6">CH1_GND</text>
<text x="82.6" y="49.6">CH2_GND</text>
<text x="73.3" y="64.8">PWR_DIRECT</text>
<text x="268.3" y="62.3">BATT_NTC</text>
<text x="141" y="67.4">NTC_IN</text>
<text x="141" y="77.5">CH1_GND</text>
<text x="228.9" y="77.5">CH1_GND</text>
<text x="29.2" y="80.1">PWRDIR</text>
<text x="78" y="87.7">PWR_SSTART</text>
<text x="29.2" y="92.8">PWRSS</text>
<text x="29.9" y="120.7">RESET</text>
<text x="87.2" y="128.3">WATCHDOG</text>
<text x="216.1" y="128.3">EXT_TRIG</text>
</g>
<g font-size="1.8" fill="#808080">
<text x="107.3" y="85.8" transform="rotate(-90 107.3 85.8)">VDD</text>
<text x="107.3" y="94.2" transform="rotate(-90 107.3 94.2)">VSS</text>
<text x="193.7" y="126.4" transform="rotate(-90 193.7 126.4)">VDD</text>
<text x="193.7" y="134.8" transform="rotate(-90 193.7 134.8)">VSS</text>
</g>
</svg>
